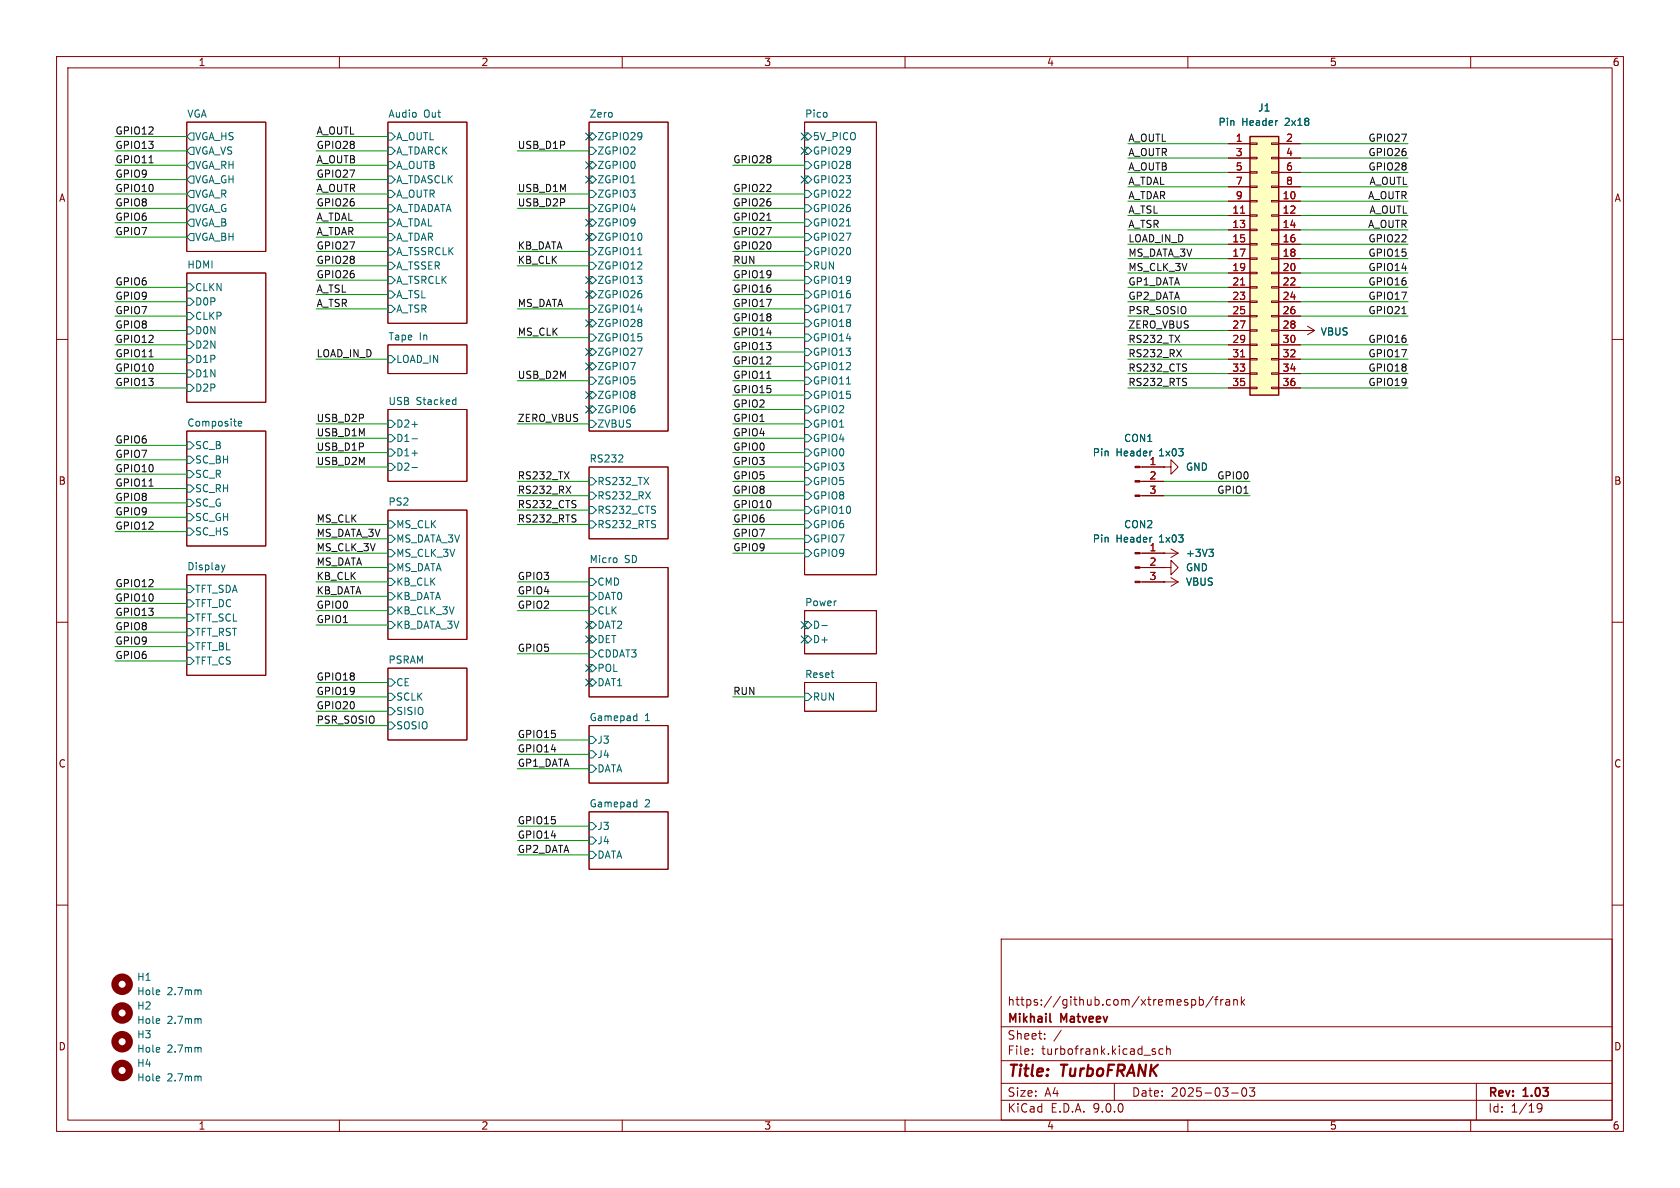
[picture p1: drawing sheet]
<svg xmlns="http://www.w3.org/2000/svg" width="297mm" height="210mm" viewBox="0 0 297 210" stroke-linecap="round" stroke-linejoin="round" font-family="sans-serif">
<g fill="none" stroke="#840000" stroke-width=".18">
<path d="M10 10h277v190h-277zM12 12h273v186h-273zM60 10v2M110 10v2M160 10v2M210 10v2M260 10v2M33 21.6h14v22.9h-14zM68.6 21.6h13.9v35.6h-13.9zM104.1 21.6h14v54.6h-14zM142.2 21.6h12.7v80h-12.7zM33 48.3h14v22.8h-14z"/>
<path d="M10 60h2M33 76.2h14v20.3h-14zM68.6 61h13.9v5h-13.9zM68.6 72.4h13.9v12.7h-13.9zM285 60h2M68.6 90.2h13.9v22.8h-13.9zM104.1 82.6h14v12.7h-14zM10 110h2M33 101.6h14v17.8h-14zM68.6 118.1h13.9v12.7h-13.9zM104.1 100.3h14v22.9h-14zM142.2 108h12.7v7.6h-12.7z"/>
<path d="M205.7 102.9h.1M205.7 102.9h2.6M207 102.1l1.3 .8M208.3 102.9l-1.3 .7M285 110h2M104.1 128.3h14v10.1h-14zM142.2 120.7h12.7v5h-12.7zM104.1 143.5h14v10.2h-14zM10 160h2M177 166h108v32h-108zM210.7 176.8l.4-.1 .3 .3v.4l-.2 .2h-.5M212 176.8l.5-.1 .2 .3v.4l-.1 .2h-.6"/>
<path d="M212 176.2v1.5M214.5 176.1l-1.3 2M214.7 176.7h.6M215.3 176.2l-.3 .2v1.3M215.8 176.7v1M216.2 176.7l-.2 .1-.2 .2M216.7 176.8h.6l.1 .9M217.4 177.1h-.5a.29 .29 0 0 0-.2 .3 .29 .29 0 0 0 .2 .3l.5-.1M218.1 176.8l.2-.1 .4 .1v.9M218.1 176.7v1M219.5 176.2v1.5M219.6 177.1l.4 .6"/>
<path d="M220 176.7l-.5 .6M285 160h2M60 198v2M110 198v2M160 198v2M177 194.5h108M177 191.5h108M177 187.5h108M177 181.5h108M182.5 186.3v.1M182.5 185.5v.1M184.7 183.6v.1"/>
<path d="M184.7 182.8v.1M187.6 182.1l-1.3 2M197 191.5v3M203.9 185.9l.3 .1 .1 .2-.2 .2h-.3M203.9 185.4l.3 .1M205.6 185.5l-.4-.1-.3 .3v.4l.1 .2h.6M206.2 185.5l.3-.1 .3 .1 .1 .9M206.2 184.9v1.5M210 198v2M217.7 193.2h1.2M219.7 192.4l.2-.1a.81 .81 0 0 1 .6 .6 .81 .81 0 0 1-.3 .8l-.2 .1a.81 .81 0 0 1-.3-1.4zM220.9 192.3h.9l-.5 .6 .4 .1v.7l-.2 .1h-.4l-.2-.1"/>
<path d="M260 198v2M261 191.5v6.5M271.7 195.4l.3-.3 .5 .1a.99 .99 0 0 1-.3 1.4h-.3M271.7 195.7l.3 .3h.3l.3-.3"/>
</g>
<path d="M185.6 180.5l.2 .2" fill="none" stroke="#840000" stroke-width=".3"/>
<g fill="none" stroke="#006464" stroke-width=".18">
<path d="M33.7 23.5h.6v1.3h-.6l-.7-.7zM33.7 26h.6v1.3h-.6l-.7-.6zM33.7 28.6h.6v1.2h-.6l-.7-.6zM33.7 31.1h.6v1.3h-.6l-.7-.6zM33.7 33.7h.6v1.2h-.6l-.7-.6zM33.7 36.2h.6v1.3h-.6l-.7-.7zM33.7 38.7h.6v1.3h-.6l-.7-.6zM68.6 23.5h.6l.6 .6-.6 .7h-.6zM68.6 26h.6l.6 .7-.6 .6h-.6zM68.6 28.6h.6l.6 .6-.6 .6h-.6zM68.6 31.1h.6l.6 .7-.6 .6h-.6zM68.6 33.7h.6l.6 .6-.6 .6h-.6z"/>
<path d="M68.6 36.2h.6l.6 .6-.6 .7h-.6zM68.6 38.7h.6l.6 .7-.6 .6h-.6zM104.1 23.5h.7l.6 .6-.6 .7h-.7zM104.1 26h.7l.6 .7-.6 .6h-.7zM104.1 28.6h.7l.6 .6-.6 .6h-.7zM104.1 31.1h.7l.6 .7-.6 .6h-.7zM104.1 33.7h.7l.6 .6-.6 .6h-.7zM104.1 36.2h.7l.6 .6-.6 .7h-.7zM104.1 38.7h.7l.6 .7-.6 .6h-.7zM142.2 23.5h.7l.6 .6-.6 .7h-.7zM142.2 26h.7l.6 .7-.6 .6h-.7zM142.2 28.6h.7l.6 .6-.6 .6h-.7z"/>
<path d="M142.2 31.1h.7l.6 .7-.6 .6h-.7zM142.2 33.7h.7l.6 .6-.6 .6h-.7zM142.2 36.2h.7l.6 .6-.6 .7h-.7zM142.2 38.7h.7l.6 .7-.6 .6h-.7zM149.6 39.9h.8M33 50.2h.7l.6 .6-.6 .6h-.7zM33 52.7h.7l.6 .6-.6 .7h-.7zM33 55.2h.7l.6 .7-.6 .6h-.7zM33 57.8h.7l.6 .6-.6 .7h-.7zM33.7 41.3h.6v1.2h-.6l-.7-.6zM68.6 41.3h.6l.6 .6-.6 .6h-.6zM68.6 43.8h.6l.6 .7-.6 .6h-.6z"/>
<path d="M68.6 48.9h.6l.6 .6-.6 .7h-.6zM68.6 54h.6l.6 .6-.6 .6h-.6zM68.6 46.4h.6l.6 .6-.6 .6h-.6zM68.6 51.4h.6l.6 .7-.6 .6h-.6zM104.1 41.3h.7l.6 .6-.6 .6h-.7zM104.1 43.8h.7l.6 .7-.6 .6h-.7zM104.1 46.4h.7l.6 .6-.6 .6h-.7zM104.1 48.9h.7l.6 .6-.6 .7h-.7zM104.1 51.4h.7l.6 .7-.6 .6h-.7zM104.1 54h.7l.6 .6-.6 .6h-.7zM104.1 56.5h.7l.6 .7-.6 .6h-.7zM104.1 59.1h.7l.6 .6-.6 .6h-.7z"/>
<path d="M112.7 45h.8M142.2 41.3h.7l.6 .6-.6 .6h-.7zM142.2 43.8h.7l.6 .7-.6 .6h-.7zM142.2 46.4h.7l.6 .6-.6 .6h-.7zM142.2 48.9h.7l.6 .6-.6 .7h-.7zM142.2 51.4h.7l.6 .7-.6 .6h-.7zM142.2 54h.7l.6 .6-.6 .6h-.7zM142.2 56.5h.7l.6 .7-.6 .6h-.7zM142.2 59.1h.7l.6 .6-.6 .6h-.7zM33 60.3h.7l.6 .7-.6 .6h-.7zM33 62.9h.7l.6 .6-.6 .6h-.7zM33 65.4h.7l.6 .6-.6 .7h-.7z"/>
<path d="M33 67.9h.7l.6 .7-.6 .6h-.7zM33 78.1h.7l.6 .6-.6 .7h-.7zM42.1 74.9l.6-.1v-.3h-.4l-.2 .2 .1 .6h.5M68.6 62.9h.6l.6 .6-.6 .6h-.6zM68.6 74.3h.6l.6 .6-.6 .7h-.6zM68.6 76.8h.6l.6 .7-.6 .6h-.6zM68.6 79.4h.6l.6 .6-.6 .6h-.6zM72.8 75h1M72.8 77.6h1M80.2 70.7h.4M80.6 70.2v1.3M80.6 71.5h-.4"/>
<path d="M104.1 61.6h.7l.6 .6-.6 .7h-.7zM104.1 64.1h.7l.6 .7-.6 .6h-.7zM104.1 66.7h.7l.6 .6-.6 .6h-.7zM104.1 69.2h.7l.6 .7-.6 .6h-.7zM104.1 71.8h.7l.6 .6-.6 .6h-.7zM104.1 74.3h.7l.6 .6-.6 .7h-.7zM142.2 61.6h.7l.6 .6-.6 .7h-.7zM142.2 64.1h.7l.6 .7-.6 .6h-.7zM142.2 66.7h.7l.6 .6-.6 .6h-.7zM142.2 69.2h.7l.6 .7-.6 .6h-.7zM142.2 71.8h.7l.6 .6-.6 .6h-.7zM142.2 74.3h.7l.6 .6-.6 .7h-.7z"/>
<path d="M142.2 76.8h.7l.6 .7-.6 .6h-.7zM142.2 79.4h.7l.6 .6-.6 .6h-.7zM149.6 67.9h.8M33 80.6h.7l.6 .7-.6 .6h-.7zM33 83.2h.7l.6 .6-.6 .7h-.7zM33 85.7h.7l.6 .7-.6 .6h-.7zM33 88.3h.7l.6 .6-.6 .6h-.7zM33 90.8h.7l.6 .6-.6 .7h-.7zM33 93.3h.7l.6 .7-.6 .6h-.7zM39.2 99.9l.3 .8M39.8 99.9l-.3 .8M68.6 81.9h.6l.6 .7-.6 .6h-.6z"/>
<path d="M68.6 92.1h.6l.6 .6-.6 .6h-.6zM68.6 94.6h.6l.6 .7-.6 .6h-.6zM68.6 97.2h.6l.6 .6-.6 .6h-.6zM68.6 99.7h.6l.6 .6-.6 .7h-.6zM72.8 80.1h1M72.8 82.6h1M104.1 84.5h.7l.6 .6-.6 .6h-.7zM104.1 87h.7l.6 .6-.6 .7h-.7zM104.1 89.5h.7l.6 .7-.6 .6h-.7zM104.1 92.1h.7l.6 .6-.6 .6h-.7zM109 98.7v.6M109.3 81.7h.8"/>
<path d="M110 80.5v.4M114.1 86.9l.9 1.3M115 86.9l-.9 1.3M142.2 81.9h.7l.6 .7-.6 .6h-.7zM142.2 84.5h.7l.6 .6-.6 .6h-.7zM142.2 87h.7l.6 .6-.6 .7h-.7zM142.2 89.5h.7l.6 .7-.6 .6h-.7zM142.2 92.1h.7l.6 .6-.6 .6h-.7zM142.2 94.6h.7l.6 .7-.6 .6h-.7zM142.2 97.2h.7l.6 .6-.6 .6h-.7zM33 103.5h.7l.6 .6-.6 .7h-.7zM33 106h.7l.6 .7-.6 .6h-.7z"/>
<path d="M33 108.6h.7l.6 .6-.6 .7h-.7zM33 111.1h.7l.6 .7-.6 .6h-.7zM33 113.7h.7l.6 .6-.6 .6h-.7zM33 116.2h.7l.6 .6-.6 .7h-.7zM39.5 100.7l-.2 .3M68.6 102.2h.6l.6 .7-.6 .6h-.6zM68.6 104.8h.6l.6 .6-.6 .6h-.6zM68.6 107.3h.6l.6 .7-.6 .6h-.6zM68.6 109.9h.6l.6 .6-.6 .6h-.6zM104.1 102.2h.7l.6 .7-.6 .6h-.7zM104.1 104.8h.7l.6 .6-.6 .6h-.7zM104.1 107.3h.7l.6 .7-.6 .6h-.7z"/>
<path d="M104.1 109.9h.7l.6 .6-.6 .6h-.7zM104.1 112.4h.7l.6 .6-.6 .7h-.7zM104.1 114.9h.7l.6 .7-.6 .6h-.7zM104.1 117.5h.7l.6 .6-.6 .6h-.7zM142.2 109.9h.7l.6 .6-.6 .6h-.7zM142.2 112.4h.7l.6 .6-.6 .7h-.7zM145.3 110.6h1M68.6 120h.6l.6 .7-.6 .6h-.6zM68.6 122.6h.6l.6 .6-.6 .6h-.6zM68.6 125.1h.6l.6 .6-.6 .7h-.6zM68.6 127.6h.6l.6 .7-.6 .6h-.6zM104.1 120h.7l.6 .7-.6 .6h-.7z"/>
<path d="M104.1 130.2h.7l.6 .6-.6 .6h-.7zM104.1 132.7h.7l.6 .7-.6 .6h-.7zM104.1 135.3h.7l.6 .6-.6 .6h-.7zM112.2 126.5l.4 .1M112.6 126.1v1.3M112.6 127.3l-.4 .1M142.2 122.6h.7l.6 .6-.6 .6h-.7zM104.1 145.4h.7l.6 .7-.6 .6h-.7zM104.1 148h.7l.6 .6-.6 .6h-.7zM104.1 150.5h.7l.6 .6-.6 .7h-.7zM112.2 141.8h.4M112.6 141.4v1.2"/>
<path d="M112.6 142.6h-.4"/>
</g>
<path d="M221 24.1h5.1v45.8h-5.1z" fill="#ffffc2"/>
<path d="M221 24.1h5.1v45.8h-5.1z" fill="none" stroke="#840000" stroke-width=".25"/>
<g fill="none" stroke="#840000" stroke-width=".18">
<path d="M217.2 25.4h3.8M217.2 27.9h3.8M217.2 30.5h3.8M217.2 33h3.8M217.2 35.6h3.8M217.2 38.1h3.8M221 25.3h1.2v.2h-1.2zM221 27.8h1.2v.3h-1.2zM221 30.4h1.2v.2h-1.2zM221 32.9h1.2v.2h-1.2zM221 35.4h1.2v.3h-1.2zM221 38h1.2v.2h-1.2z"/>
<path d="M224.8 25.3h1.3v.2h-1.3zM224.8 27.8h1.3v.3h-1.3zM224.8 30.4h1.3v.2h-1.3zM224.8 32.9h1.3v.2h-1.3zM224.8 35.4h1.3v.3h-1.3zM224.8 38h1.3v.2h-1.3zM226.1 25.4h3.8M226.1 27.9h3.8M226.1 30.5h3.8M226.1 33h3.8M226.1 35.6h3.8M226.1 38.1h3.8"/>
<path d="M217.2 40.6h3.8M217.2 43.2h3.8M217.2 45.7h3.8M217.2 48.3h3.8M217.2 50.8h3.8M217.2 53.3h3.8M217.2 55.9h3.8M217.2 58.4h3.8M221 40.5h1.2v.3h-1.2zM221 43.1h1.2v.2h-1.2zM221 45.6h1.2v.2h-1.2zM221 48.1h1.2v.3h-1.2z"/>
<path d="M221 50.7h1.2v.2h-1.2zM221 53.2h1.2v.3h-1.2zM221 55.8h1.2v.2h-1.2zM221 58.3h1.2v.2h-1.2zM224.8 40.5h1.3v.3h-1.3zM224.8 43.1h1.3v.2h-1.3zM224.8 45.6h1.3v.2h-1.3zM224.8 48.1h1.3v.3h-1.3zM224.8 50.7h1.3v.2h-1.3zM224.8 53.2h1.3v.3h-1.3zM224.8 55.8h1.3v.2h-1.3zM224.8 58.3h1.3v.2h-1.3z"/>
<path d="M226.1 40.6h3.8M226.1 43.2h3.8M226.1 45.7h3.8M226.1 48.3h3.8M226.1 50.8h3.8M226.1 53.3h3.8M226.1 55.9h3.8M226.1 58.4h6.3M229.9 58.4h.1M231.1 57.7l1.3 .7M232.4 58.4l-1.3 .8M217.2 61h3.8"/>
<path d="M217.2 63.5h3.8M217.2 66h3.8M217.2 68.6h3.8M221 60.8h1.2v.3h-1.2zM221 63.4h1.2v.2h-1.2zM221 65.9h1.2v.3h-1.2zM221 68.5h1.2v.2h-1.2zM224.8 60.8h1.3v.3h-1.3zM224.8 63.4h1.3v.2h-1.3zM224.8 65.9h1.3v.3h-1.3zM224.8 68.5h1.3v.2h-1.3zM226.1 61h3.8"/>
<path d="M226.1 63.5h3.8M226.1 66h3.8M226.1 68.6h3.8M201.5 97.8h6.8M201.5 82.6h4.2M201.5 85.1h4.2M201.5 87.6h4.2M205.7 82.6h1.3v-1.3l1.3 1.3-1.3 1.2v-1.2M205.7 82.6h.1M205.7 97.8h.1M207 97l1.3 .8M208.3 97.8l-1.3 .8"/>
<path d="M201.5 100.3h4.2M201.5 102.9h4.2M205.7 100.3h1.3v-1.2l1.3 1.2-1.3 1.3v-1.3M205.7 100.3h.1M205.7 102.9h.1"/>
</g>
<path d="M219.3 37.7h.7M219.3 50.4h.7M219.3 63.1h.7" fill="none" stroke="#a90000" stroke-width=".18"/>
<g fill="none" stroke="#840000" stroke-width="1.3">
<circle cx="21.6" cy="174" r="1.27"/>
<circle cx="21.6" cy="179.1" r="1.27"/>
<circle cx="21.6" cy="189.2" r="1.27"/>
<circle cx="21.6" cy="184.1" r="1.27"/>
</g>
<path d="M213.7 97.1h.8l-.4 .5M214.3 97.6l.2 .2v.3l-.2 .3M35.4 175l.2 .2v.6M35.4 190.2l.2 .2v.7M35.4 180.1l.2 .2v.6M35.4 185.2l.2 .1v.7" fill="none" stroke="#006464" stroke-width=".18"/>
<g fill="#840000" stroke="#840000" stroke-width=".18">
<path d="M200.7 97.7h.8v.2h-.8z"/>
<path d="M200.7 100.2h.8v.3h-.8z"/>
<path d="M200.7 102.7h.8v.3h-.8z"/>
<path d="M200.7 82.4h.8v.3h-.8z"/>
<path d="M200.7 85h.8v.2h-.8z"/>
<path d="M200.7 87.5h.8v.3h-.8z"/>
</g>
<path d="M26.3 28.8h.8M135.6 38.9h.7M247.9 55.5h.7M26.3 63.1h.8M135.6 66.9h.7M208 61.8l.9 1.3M208.9 61.8l-.9 1.3M26.3 85.9h.8M100.1 85.9l.8 1.3M100.9 85.9l-.8 1.3" fill="none" stroke="#0f0f0f" stroke-width=".18"/>
<g fill="none" stroke="#009600" stroke-width=".18">
<path d="M20.3 39.4h12.7M20.3 34.3h12.7M20.3 31.8h12.7M20.3 24.1h12.7M20.3 29.2h12.7M20.3 26.7h12.7M20.3 36.8h12.7M55.9 39.4h12.7M55.9 34.3h12.7M55.9 31.8h12.7M55.9 24.1h12.7M55.9 29.2h12.7"/>
<path d="M55.9 26.7h12.7M55.9 36.8h12.7M91.4 34.3h12.7M91.4 26.7h12.7M91.4 36.8h12.7M129.5 39.4h12.7M129.5 34.3h12.7M129.5 29.2h12.7M129.5 36.8h12.7M199.4 35.6h17.8M199.4 25.4h17.8M199.4 30.5h17.8"/>
<path d="M199.4 27.9h17.8M199.4 33h17.8M199.4 38.1h17.8M229.9 35.6h19M229.9 25.4h19M229.9 30.5h19M229.9 27.9h19M229.9 33h19M229.9 38.1h19M20.3 58.4h12.7M20.3 55.9h12.7M20.3 53.3h12.7"/>
<path d="M20.3 41.9h12.7M20.3 50.8h12.7M55.9 41.9h12.7M55.9 47h12.7M55.9 52.1h12.7M55.9 44.5h12.7M55.9 49.5h12.7M55.9 54.6h12.7M91.4 47h12.7M91.4 44.5h12.7M91.4 54.6h12.7M91.4 59.7h12.7"/>
<path d="M129.5 41.9h12.7M129.5 47h12.7M129.5 52.1h12.7M129.5 44.5h12.7M129.5 49.5h12.7M129.5 54.6h12.7M129.5 59.7h12.7M129.5 57.2h12.7M199.4 58.4h17.8M199.4 55.9h17.8M199.4 53.3h17.8M199.4 50.8h17.8"/>
<path d="M199.4 40.6h17.8M199.4 43.2h17.8M199.4 48.3h17.8M199.4 45.7h17.8M229.9 55.9h19M229.9 53.3h19M229.9 50.8h19M229.9 40.6h19M229.9 43.2h19M229.9 48.3h19M229.9 45.7h19M20.3 61h12.7"/>
<path d="M20.3 63.5h12.7M20.3 66h12.7M20.3 68.6h12.7M20.3 78.7h12.7M55.9 63.5h12.7M55.9 77.5h12.7M55.9 74.9h12.7M91.4 67.3h12.7M91.4 74.9h12.7M129.5 67.3h12.7M129.5 69.9h12.7M129.5 72.4h12.7"/>
<path d="M129.5 77.5h12.7M129.5 64.8h12.7M129.5 74.9h12.7M129.5 62.2h12.7M199.4 61h17.8M199.4 63.5h17.8M199.4 66h17.8M199.4 68.6h17.8M229.9 61h19M229.9 63.5h19M229.9 66h19M229.9 68.6h19"/>
<path d="M20.3 86.4h12.7M20.3 88.9h12.7M20.3 91.4h12.7M20.3 83.8h12.7M20.3 81.3h12.7M20.3 94h12.7M55.9 92.7h12.7M55.9 80h12.7M55.9 95.3h12.7M55.9 97.8h12.7M55.9 82.6h12.7M91.4 85.1h12.7"/>
<path d="M91.4 87.6h12.7M91.4 92.7h12.7M91.4 90.2h12.7M129.5 85.1h12.7M129.5 87.6h12.7M129.5 92.7h12.7M129.5 90.2h12.7M129.5 80h12.7M129.5 95.3h12.7M129.5 97.8h12.7M129.5 82.6h12.7M205.7 85.1h15.3"/>
<path d="M205.7 87.6h15.3M20.3 111.8h12.7M20.3 114.3h12.7M20.3 109.2h12.7M20.3 106.7h12.7M20.3 104.1h12.7M20.3 116.8h12.7M55.9 105.4h12.7M55.9 108h12.7M55.9 102.9h12.7M55.9 100.3h12.7M55.9 110.5h12.7"/>
<path d="M91.4 115.6h12.7M91.4 105.4h12.7M91.4 108h12.7M91.4 102.9h12.7M55.9 123.2h12.7M55.9 125.7h12.7M55.9 120.7h12.7M55.9 128.3h12.7M91.4 130.8h12.7M91.4 135.9h12.7M91.4 133.4h12.7M129.5 123.2h12.7"/>
<path d="M91.4 146.1h12.7M91.4 151.1h12.7M91.4 148.6h12.7"/>
</g>
<g fill="none" stroke="#000084" stroke-width=".18">
<path d="M103.5 28.6l1.2 1.2M103.5 38.8l1.2 1.2M103.5 31.1l1.2 1.3M103.5 23.5l1.2 1.2M104.7 28.6l-1.2 1.2M104.7 38.8l-1.2 1.2M104.7 31.1l-1.2 1.3M104.7 23.5l-1.2 1.2M141.6 23.5l1.2 1.2M141.6 26.1l1.2 1.2M141.6 31.1l1.2 1.3M142.8 26.1l-1.2 1.2"/>
<path d="M142.8 31.1l-1.2 1.3M142.8 23.5l-1.2 1.2M103.5 51.5l1.2 1.2M103.5 56.5l1.2 1.3M103.5 48.9l1.2 1.2M103.5 41.3l1.2 1.2M104.7 51.5l-1.2 1.2M104.7 56.5l-1.2 1.3M104.7 48.9l-1.2 1.2M104.7 41.3l-1.2 1.2M103.5 64.2l1.2 1.2M103.5 69.2l1.2 1.3"/>
<path d="M103.5 71.8l1.2 1.2M103.5 61.6l1.2 1.2M104.7 64.2l-1.2 1.2M104.7 69.2l-1.2 1.3M104.7 71.8l-1.2 1.2M104.7 61.6l-1.2 1.2M103.5 112.4l1.2 1.2M103.5 117.5l1.2 1.2M103.5 109.9l1.2 1.2M104.7 112.4l-1.2 1.2M104.7 117.5l-1.2 1.2M104.7 109.9l-1.2 1.2"/>
<path d="M141.6 109.9l1.2 1.2M141.6 112.4l1.2 1.2M142.8 109.9l-1.2 1.2M142.8 112.4l-1.2 1.2M103.5 120l1.2 1.3M104.7 120l-1.2 1.3"/>
</g>
<g font-size="2.8" fill="#840000">
<text x="178" y="190.9">Title:</text>
<text x="187.7" y="190.9">TurboFRANK</text>
</g>
<g font-size="2.1" fill="#840000">
<text x="178" y="178">https://github.com/xtremespb/frank</text>
<text x="178" y="184">Sheet:</text>
<text x="178" y="181.2">Mikhail</text>
<text x="187.6" y="181.2">Matveev</text>
<text x="178" y="186.7">File:</text>
<text x="184.1" y="186.7">turbofrank.kicad_sch</text>
<text x="178" y="196.9">KiCad</text>
<text x="178" y="194.1">Size:</text>
<text x="184.7" y="194.1">A4</text>
<text x="185.7" y="196.9">E.D.A.</text>
<text x="193.3" y="196.9">9.0.0</text>
<text x="200" y="194.1">Date:</text>
<text x="207" y="194.1">2025-03-03</text>
<text x="263" y="194.3">Rev:</text>
<text x="263" y="196.9">Id:</text>
<text x="267.1" y="196.9">1/19</text>
<text x="269.4" y="194.3">1.03</text>
</g>
<g font-size="1.8" fill="#840000">
<text x="35" y="11.9">1</text>
<text x="85" y="11.9">2</text>
<text x="135" y="11.9">3</text>
<text x="185" y="11.9">4</text>
<text x="235" y="11.9">5</text>
<text x="285" y="11.9">6</text>
<text x="10.3" y="35.9">A</text>
<text x="285.3" y="35.9">A</text>
<text x="10.3" y="85.9">B</text>
<text x="285.3" y="85.9">B</text>
<text x="10.3" y="135.9">C</text>
<text x="285.3" y="135.9">C</text>
<text x="10.3" y="185.9">D</text>
<text x="285.3" y="185.9">D</text>
<text x="35" y="199.9">1</text>
<text x="85" y="199.9">2</text>
<text x="135" y="199.9">3</text>
<text x="185" y="199.9">4</text>
<text x="235" y="199.9">5</text>
<text x="285" y="199.9">6</text>
</g>
<g font-size="1.8" fill="#0f0f0f">
<text x="20.3" y="23.9">GPIO12</text>
<text x="55.9" y="23.9">A_OUTL</text>
<text x="20.3" y="28.9">GPIO11</text>
<text x="20.3" y="26.4">GPIO13</text>
<text x="55.9" y="26.4">GPIO28</text>
<text x="55.9" y="28.9">A_OUTB</text>
<text x="91.4" y="26.4">USB_D1P</text>
<text x="129.5" y="28.9">GPIO28</text>
<text x="199.4" y="25.1">A_OUTL</text>
<text x="199.4" y="27.7">A_OUTR</text>
<text x="241.8" y="25.1">GPIO27</text>
<text x="241.8" y="27.7">GPIO26</text>
<text x="20.3" y="31.5">GPIO9</text>
<text x="20.3" y="34">GPIO10</text>
<text x="55.9" y="34">A_OUTR</text>
<text x="55.9" y="31.5">GPIO27</text>
<text x="91.4" y="34">USB_D1M</text>
<text x="129.5" y="34">GPIO22</text>
<text x="199.4" y="32.8">A_TDAL</text>
<text x="199.4" y="35.3">A_TDAR</text>
<text x="199.4" y="30.2">A_OUTB</text>
<text x="241.8" y="35.3">A_OUTR</text>
<text x="241.8" y="30.2">GPIO28</text>
<text x="242" y="32.8">A_OUTL</text>
<text x="20.3" y="39.1">GPIO6</text>
<text x="20.3" y="36.6">GPIO8</text>
<text x="20.3" y="41.6">GPIO7</text>
<text x="55.9" y="36.6">GPIO26</text>
<text x="55.9" y="39.1">A_TDAL</text>
<text x="55.9" y="41.6">A_TDAR</text>
<text x="91.4" y="36.6">USB_D2P</text>
<text x="129.5" y="41.6">GPIO27</text>
<text x="129.5" y="39.1">GPIO21</text>
<text x="129.5" y="36.6">GPIO26</text>
<text x="199.4" y="40.4">A_TSR</text>
<text x="199.4" y="37.8">A_TSL</text>
<text x="241.8" y="40.4">A_OUTR</text>
<text x="242" y="37.8">A_OUTL</text>
<text x="55.9" y="44.2">GPIO27</text>
<text x="55.9" y="46.7">GPIO28</text>
<text x="91.4" y="46.7">KB_CLK</text>
<text x="91.4" y="44.2">KB_DATA</text>
<text x="129.5" y="44.2">GPIO20</text>
<text x="129.5" y="46.7">RUN</text>
<text x="199.4" y="45.5">MS_DATA_3V</text>
<text x="199.4" y="42.9">LOAD_IN_D</text>
<text x="199.4" y="48">MS_CLK_3V</text>
<text x="241.8" y="45.5">GPIO15</text>
<text x="241.8" y="48">GPIO14</text>
<text x="241.8" y="42.9">GPIO22</text>
<text x="20.3" y="53.1">GPIO9</text>
<text x="20.3" y="50.5">GPIO6</text>
<text x="55.9" y="51.8">A_TSL</text>
<text x="55.9" y="49.3">GPIO26</text>
<text x="129.5" y="49.3">GPIO19</text>
<text x="129.5" y="51.8">GPIO16</text>
<text x="199.4" y="53.1">GP2_DATA</text>
<text x="199.4" y="50.5">GP1_DATA</text>
<text x="241.8" y="53.1">GPIO17</text>
<text x="241.8" y="50.5">GPIO16</text>
<text x="20.3" y="58.2">GPIO8</text>
<text x="20.3" y="55.6">GPIO7</text>
<text x="55.9" y="54.3">A_TSR</text>
<text x="91.4" y="54.3">MS_DATA</text>
<text x="91.4" y="59.4">MS_CLK</text>
<text x="129.5" y="54.3">GPIO17</text>
<text x="129.5" y="59.4">GPIO14</text>
<text x="129.5" y="56.9">GPIO18</text>
<text x="199.4" y="58.2">ZERO_VBUS</text>
<text x="199.4" y="55.6">PSR_SOSIO</text>
<text x="241.8" y="55.6">GPIO21</text>
<text x="20.3" y="65.8">GPIO10</text>
<text x="20.3" y="63.2">GPIO11</text>
<text x="20.3" y="60.7">GPIO12</text>
<text x="55.9" y="63.2">LOAD_IN_D</text>
<text x="129.5" y="62">GPIO13</text>
<text x="129.5" y="64.5">GPIO12</text>
<text x="199.4" y="60.7">RS232_TX</text>
<text x="199.4" y="65.8">RS232_CTS</text>
<text x="199.4" y="63.2">RS232_RX</text>
<text x="241.8" y="65.8">GPIO18</text>
<text x="241.8" y="60.7">GPIO16</text>
<text x="241.8" y="63.2">GPIO17</text>
<text x="20.3" y="68.3">GPIO13</text>
<text x="91.4" y="67">USB_D2M</text>
<text x="129.5" y="67">GPIO11</text>
<text x="129.5" y="69.6">GPIO15</text>
<text x="199.4" y="68.3">RS232_RTS</text>
<text x="241.8" y="68.3">GPIO19</text>
<text x="55.9" y="77.2">USB_D1M</text>
<text x="55.9" y="74.7">USB_D2P</text>
<text x="91.4" y="74.7">ZERO_VBUS</text>
<text x="129.5" y="77.2">GPIO4</text>
<text x="129.5" y="74.7">GPIO1</text>
<text x="129.5" y="72.1">GPIO2</text>
<text x="20.3" y="78.5">GPIO6</text>
<text x="20.3" y="81">GPIO7</text>
<text x="20.3" y="83.6">GPIO10</text>
<text x="55.9" y="79.7">USB_D1P</text>
<text x="55.9" y="82.3">USB_D2M</text>
<text x="129.5" y="82.3">GPIO3</text>
<text x="129.5" y="79.7">GPIO0</text>
<text x="20.3" y="86.1">GPIO11</text>
<text x="20.3" y="88.6">GPIO8</text>
<text x="91.4" y="87.4">RS232_RX</text>
<text x="91.4" y="84.8">RS232_TX</text>
<text x="91.4" y="89.9">RS232_CTS</text>
<text x="129.5" y="89.9">GPIO10</text>
<text x="129.5" y="87.4">GPIO8</text>
<text x="129.5" y="84.8">GPIO5</text>
<text x="215.1" y="87.4">GPIO1</text>
<text x="215.1" y="84.8">GPIO0</text>
<text x="20.3" y="93.7">GPIO12</text>
<text x="20.3" y="91.2">GPIO9</text>
<text x="55.9" y="95">MS_DATA_3V</text>
<text x="55.9" y="92.4">MS_CLK</text>
<text x="91.4" y="92.4">RS232_RTS</text>
<text x="129.5" y="95">GPIO7</text>
<text x="129.5" y="92.4">GPIO6</text>
<text x="55.9" y="97.5">MS_CLK_3V</text>
<text x="55.9" y="100.1">MS_DATA</text>
<text x="129.5" y="97.5">GPIO9</text>
<text x="20.3" y="106.4">GPIO10</text>
<text x="20.3" y="103.9">GPIO12</text>
<text x="55.9" y="102.6">KB_CLK</text>
<text x="55.9" y="107.7">GPIO0</text>
<text x="55.9" y="105.1">KB_DATA</text>
<text x="91.4" y="105.1">GPIO4</text>
<text x="91.4" y="107.7">GPIO2</text>
<text x="91.4" y="102.6">GPIO3</text>
<text x="20.3" y="109">GPIO13</text>
<text x="20.3" y="111.5">GPIO8</text>
<text x="55.9" y="110.2">GPIO1</text>
<text x="20.3" y="116.6">GPIO6</text>
<text x="20.3" y="114">GPIO9</text>
<text x="91.4" y="115.3">GPIO5</text>
<text x="55.9" y="120.4">GPIO18</text>
<text x="55.9" y="125.5">GPIO20</text>
<text x="55.9" y="122.9">GPIO19</text>
<text x="129.5" y="122.9">RUN</text>
<text x="55.9" y="128">PSR_SOSIO</text>
<text x="91.4" y="130.5">GPIO15</text>
<text x="91.4" y="133.1">GPIO14</text>
<text x="91.4" y="135.6">GP1_DATA</text>
<text x="91.4" y="145.8">GPIO15</text>
<text x="91.4" y="148.3">GPIO14</text>
<text x="91.4" y="150.9">GP2_DATA</text>
</g>
<g font-size="1.8" fill="#006464">
<text x="33" y="20.9">VGA</text>
<text x="68.6" y="20.9">Audio</text>
<text x="74.9" y="20.9">Out</text>
<text x="104.1" y="20.9">Zero</text>
<text x="142.2" y="20.9">Pico</text>
<text x="215.3" y="22.5">Pin</text>
<text x="219.5" y="22.5">Header</text>
<text x="222.3" y="19.9">J1</text>
<text x="227.3" y="22.5">2x18</text>
<text x="34.4" y="25">VGA_HS</text>
<text x="34.4" y="27.5">VGA_VS</text>
<text x="70" y="25">A_OUTL</text>
<text x="70" y="27.5">A_TDARCK</text>
<text x="105.5" y="25">ZGPIO29</text>
<text x="105.5" y="27.5">ZGPIO2</text>
<text x="143.6" y="25">5V_PICO</text>
<text x="143.6" y="27.5">GPIO29</text>
<text x="34.4" y="30.1">VGA_RH</text>
<text x="34.4" y="32.6">VGA_GH</text>
<text x="34.4" y="35.2">VGA_R</text>
<text x="70" y="30.1">A_OUTB</text>
<text x="70" y="32.6">A_TDASCLK</text>
<text x="70" y="35.2">A_OUTR</text>
<text x="105.5" y="30.1">ZGPIO0</text>
<text x="105.5" y="32.6">ZGPIO1</text>
<text x="105.5" y="35.2">ZGPIO3</text>
<text x="143.6" y="30.1">GPIO28</text>
<text x="143.6" y="32.6">GPIO23</text>
<text x="143.6" y="35.2">GPIO22</text>
<text x="34.4" y="37.7">VGA_G</text>
<text x="34.4" y="40.2">VGA_B</text>
<text x="70" y="37.7">A_TDADATA</text>
<text x="70" y="40.2">A_TDAL</text>
<text x="105.5" y="37.7">ZGPIO4</text>
<text x="105.5" y="40.2">ZGPIO9</text>
<text x="143.6" y="37.7">GPIO26</text>
<text x="143.6" y="40.2">GPIO21</text>
<text x="33" y="47.5">HDMI</text>
<text x="34.4" y="42.8">VGA_BH</text>
<text x="70" y="42.8">A_TDAR</text>
<text x="70" y="45.3">A_TSSRCLK</text>
<text x="70" y="47.9">A_TSSER</text>
<text x="105.5" y="42.8">ZGPIO10</text>
<text x="105.5" y="45.3">ZGPIO11</text>
<text x="105.5" y="47.9">ZGPIO12</text>
<text x="143.6" y="42.8">GPIO27</text>
<text x="143.6" y="45.3">GPIO20</text>
<text x="143.6" y="47.9">RUN</text>
<text x="34.4" y="51.7">CLKN</text>
<text x="70" y="50.4">A_TSRCLK</text>
<text x="70" y="52.9">A_TSL</text>
<text x="105.5" y="50.4">ZGPIO13</text>
<text x="105.5" y="52.9">ZGPIO26</text>
<text x="143.6" y="50.4">GPIO19</text>
<text x="143.6" y="52.9">GPIO16</text>
<text x="34.4" y="54.2">D0P</text>
<text x="34.4" y="56.7">CLKP</text>
<text x="34.4" y="59.3">D0N</text>
<text x="70" y="55.5">A_TSR</text>
<text x="105.5" y="55.5">ZGPIO14</text>
<text x="105.5" y="58">ZGPIO28</text>
<text x="143.6" y="55.5">GPIO17</text>
<text x="143.6" y="58">GPIO18</text>
<text x="233.4" y="59.5">VBUS</text>
<text x="34.4" y="61.8">D2N</text>
<text x="34.4" y="64.4">D1P</text>
<text x="68.6" y="60.2">Tape</text>
<text x="70" y="64.4">LOAD_IN</text>
<text x="74.1" y="60.2">In</text>
<text x="105.5" y="60.6">ZGPIO15</text>
<text x="105.5" y="63.1">ZGPIO27</text>
<text x="105.5" y="65.6">ZGPIO7</text>
<text x="143.6" y="60.6">GPIO14</text>
<text x="143.6" y="63.1">GPIO13</text>
<text x="143.6" y="65.6">GPIO12</text>
<text x="34.4" y="66.9">D1N</text>
<text x="34.4" y="69.4">D2P</text>
<text x="68.6" y="71.7">USB</text>
<text x="73.6" y="71.7">Stacked</text>
<text x="105.5" y="68.2">ZGPIO5</text>
<text x="105.5" y="70.7">ZGPIO8</text>
<text x="143.6" y="68.2">GPIO11</text>
<text x="143.6" y="70.7">GPIO15</text>
<text x="33" y="75.5">Composite</text>
<text x="70" y="75.8">D2+</text>
<text x="105.5" y="73.3">ZGPIO6</text>
<text x="105.5" y="75.8">ZVBUS</text>
<text x="143.6" y="73.3">GPIO2</text>
<text x="143.6" y="75.8">GPIO1</text>
<text x="34.4" y="79.6">SC_B</text>
<text x="34.4" y="82.1">SC_BH</text>
<text x="70" y="78.3">D1-</text>
<text x="70" y="80.9">D1+</text>
<text x="70" y="83.4">D2-</text>
<text x="104.1" y="81.8">RS232</text>
<text x="143.6" y="78.3">GPIO4</text>
<text x="143.6" y="80.9">GPIO0</text>
<text x="143.6" y="83.4">GPIO3</text>
<text x="193.1" y="80.9">Pin</text>
<text x="197.3" y="80.9">Header</text>
<text x="198.6" y="78.3">CON1</text>
<text x="205" y="80.9">1x03</text>
<text x="209.6" y="83.4">GND</text>
<text x="34.4" y="84.7">SC_R</text>
<text x="34.4" y="87.2">SC_RH</text>
<text x="34.4" y="89.8">SC_G</text>
<text x="68.6" y="89.5">PS2</text>
<text x="105.5" y="86">RS232_TX</text>
<text x="105.5" y="88.5">RS232_RX</text>
<text x="143.6" y="86">GPIO5</text>
<text x="143.6" y="88.5">GPIO8</text>
<text x="34.4" y="92.3">SC_GH</text>
<text x="34.4" y="94.8">SC_HS</text>
<text x="70" y="93.6">MS_CLK</text>
<text x="105.5" y="91">RS232_CTS</text>
<text x="105.5" y="93.6">RS232_RTS</text>
<text x="143.6" y="91">GPIO10</text>
<text x="143.6" y="93.6">GPIO6</text>
<text x="198.6" y="93.6">CON2</text>
<text x="33" y="100.9">Display</text>
<text x="70" y="96.1">MS_DATA_3V</text>
<text x="70" y="98.7">MS_CLK_3V</text>
<text x="70" y="101.2">MS_DATA</text>
<text x="104.1" y="99.6">Micro</text>
<text x="110.4" y="99.6">SD</text>
<text x="143.6" y="96.1">GPIO7</text>
<text x="143.6" y="98.7">GPIO9</text>
<text x="193.1" y="96.1">Pin</text>
<text x="197.3" y="96.1">Header</text>
<text x="205" y="96.1">1x03</text>
<text x="209.6" y="101.2">GND</text>
<text x="209.6" y="98.7">+3V3</text>
<text x="34.4" y="105">TFT_SDA</text>
<text x="34.4" y="107.5">TFT_DC</text>
<text x="70" y="103.7">KB_CLK</text>
<text x="70" y="106.3">KB_DATA</text>
<text x="105.5" y="103.7">CMD</text>
<text x="105.5" y="106.3">DAT0</text>
<text x="142.2" y="107.2">Power</text>
<text x="209.6" y="103.7">VBUS</text>
<text x="34.4" y="110.1">TFT_SCL</text>
<text x="34.4" y="112.6">TFT_RST</text>
<text x="70" y="108.8">KB_CLK_3V</text>
<text x="70" y="111.4">KB_DATA_3V</text>
<text x="105.5" y="108.8">CLK</text>
<text x="105.5" y="111.4">DAT2</text>
<text x="105.5" y="113.9">DET</text>
<text x="143.6" y="111.4">D-</text>
<text x="143.6" y="113.9">D+</text>
<text x="34.4" y="115.2">TFT_BL</text>
<text x="34.4" y="117.7">TFT_CS</text>
<text x="68.6" y="117.4">PSRAM</text>
<text x="105.5" y="116.4">CDDAT3</text>
<text x="105.5" y="119">POL</text>
<text x="142.2" y="119.9">Reset</text>
<text x="70" y="121.5">CE</text>
<text x="70" y="124.1">SCLK</text>
<text x="105.5" y="121.5">DAT1</text>
<text x="143.6" y="124.1">RUN</text>
<text x="70" y="126.6">SISIO</text>
<text x="70" y="129.1">SOSIO</text>
<text x="104.1" y="127.6">Gamepad</text>
<text x="105.5" y="131.7">J3</text>
<text x="114" y="127.6">1</text>
<text x="105.5" y="134.2">J4</text>
<text x="105.5" y="136.8">DATA</text>
<text x="104.1" y="142.8">Gamepad</text>
<text x="114" y="142.8">2</text>
<text x="105.5" y="146.9">J3</text>
<text x="105.5" y="149.5">J4</text>
<text x="105.5" y="152">DATA</text>
<text x="24.1" y="173.6">H1</text>
<text x="24.1" y="176.1">Hole</text>
<text x="24.1" y="178.7">H2</text>
<text x="29.5" y="176.1">2.7mm</text>
<text x="24.1" y="181.2">Hole</text>
<text x="24.1" y="183.7">H3</text>
<text x="29.5" y="181.2">2.7mm</text>
<text x="24.1" y="191.4">Hole</text>
<text x="24.1" y="186.3">Hole</text>
<text x="24.1" y="188.8">H4</text>
<text x="29.5" y="191.4">2.7mm</text>
<text x="29.5" y="186.3">2.7mm</text>
</g>
<g font-size="1.8" fill="#a90000">
<text x="218.4" y="25.1">1</text>
<text x="218.4" y="27.7">3</text>
<text x="227.3" y="25.1">2</text>
<text x="227.3" y="27.7">4</text>
<text x="218.4" y="30.2">5</text>
<text x="218.4" y="32.8">7</text>
<text x="218.4" y="35.3">9</text>
<text x="226.7" y="35.3">10</text>
<text x="227.3" y="30.2">6</text>
<text x="227.3" y="32.8">8</text>
<text x="217.8" y="37.8">11</text>
<text x="217.8" y="40.4">13</text>
<text x="226.7" y="37.8">12</text>
<text x="226.7" y="40.4">14</text>
<text x="217.8" y="42.9">15</text>
<text x="217.8" y="45.5">17</text>
<text x="226.7" y="42.9">16</text>
<text x="226.7" y="45.5">18</text>
<text x="217.8" y="48">19</text>
<text x="217.8" y="50.5">21</text>
<text x="217.8" y="53.1">23</text>
<text x="226.7" y="48">20</text>
<text x="226.7" y="50.5">22</text>
<text x="226.7" y="53.1">24</text>
<text x="217.8" y="55.6">25</text>
<text x="217.8" y="58.2">27</text>
<text x="226.7" y="55.6">26</text>
<text x="226.7" y="58.2">28</text>
<text x="217.8" y="60.7">29</text>
<text x="217.8" y="63.2">31</text>
<text x="217.8" y="65.8">33</text>
<text x="226.7" y="60.7">30</text>
<text x="226.7" y="63.2">32</text>
<text x="226.7" y="65.8">34</text>
<text x="217.8" y="68.3">35</text>
<text x="226.7" y="68.3">36</text>
<text x="203.1" y="82.3">1</text>
<text x="203.1" y="84.8">2</text>
<text x="203.1" y="87.4">3</text>
<text x="203.1" y="97.5">1</text>
<text x="203.1" y="100.1">2</text>
<text x="203.1" y="102.6">3</text>
</g>
</svg>
